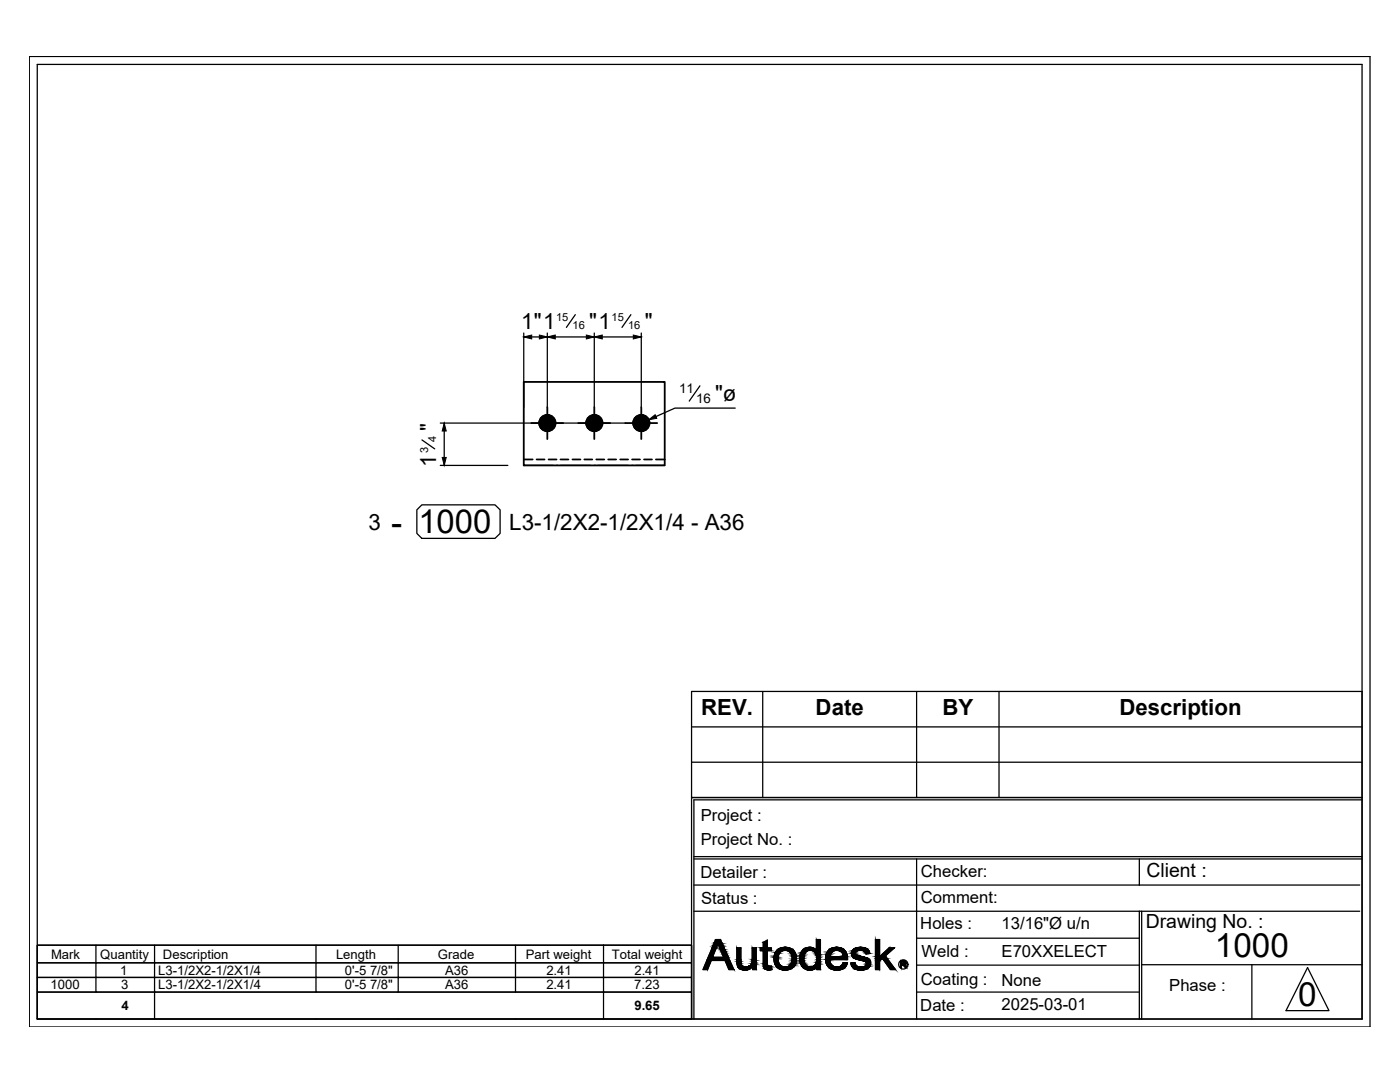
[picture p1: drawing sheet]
<svg xmlns="http://www.w3.org/2000/svg" width="279mm" height="216mm" viewBox="0 0 279 216" stroke-linecap="round" stroke-linejoin="round" font-family="sans-serif">
<g fill="none" stroke="#000" stroke-width=".36">
<path d="M104.5 76.2h28.2v16.7h-28.2zM104.5 91.7h1.8M106 84.4h6.4M107.1 91.7h1.6M109.2 81.2v6.4M109.5 91.7h1.6M111.9 91.7h1.5M114.2 91.7h1.6M115.4 84.4h6.4M116.6 91.7h1.6M118.6 81.2v6.4M119 91.7h1.6"/>
<path d="M121.4 91.7h1.6M123.8 91.7h1.6M124.8 84.4h6.4M126.1 91.7h1.6M128 81.2v6.4M128.5 91.7h1.6M130.9 91.7h1.8"/>
<circle cx="109.2" cy="84.4" r="1.64"/>
<circle cx="118.6" cy="84.4" r="1.64"/>
<circle cx="128" cy="84.4" r="1.64"/>
</g>
<g fill="none" stroke="#000" stroke-width=".25">
<path d="M5.8 11.3h267.6v193.6h-267.6zM7.4 12.9h264.4v190.4h-264.4zM104.5 67.2h23.5M104.5 66.4v14.8M109.2 66.4v14.8M114.8 62.8l-1.8 2.5M118.6 66.4v14.8M125.9 62.8l-1.8 2.5M128 66.4v14.8M139.7 77l-2.2 3M84.2 87.8l2.5 1.8M87.9 92.9h13.5"/>
<path d="M87.9 84.4h36.9M88.7 84.4v8.5M104.5 92.9h5.8M111.1 92.9h.1M111.9 92.9h5.9M118.6 92.9h.1M119.3 92.9h6.1M126.1 92.9h.1M126.9 92.9h5.8M146.7 81.4h-12l-5.2 2.4M83.2 101.7l1-1h14.6l1 1v4.7l-1 1h-14.6l-1-1zM152.2 138v21.1"/>
<path d="M182.9 138v21.1M199.4 138v21.1M271.8 138h-133.8v21.1h133.8h-133.8v44.2M138 145h133.8M138 152.1h133.8M271.8 159.6h-133.3v43.7M138.5 170.9h133.3M138.5 171.4h133.3M138.5 176.6h132.9M182.9 171.4v31.9M227.4 171.4v5.2M7.4 188.6h130.6v14.7h-130.6z"/>
<path d="M19.1 188.6h-11.7v3.5h11.7h-11.7v2.9h11.7h-11.7v3h11.7M19.1 198h-11.7v5.3h11.7M30.8 188.6h-11.7v3.5h11.7h-11.7v2.9h11.7h-11.7v3h11.7h-11.7M63.1 188.6h-32.3v3.5h32.3h-32.3v2.9h32.3h-32.3v3h32.3M63.1 198h-32.3v5.3h32.3M63.1 198h57.3M79.5 188.6h-16.4v3.5h16.4h-16.4v2.9h16.4h-16.4v3h16.4M102.9 188.6h-23.4v3.5h23.4h-23.4v2.9h23.4h-23.4v3h23.4M120.4 188.6h17.6v3.5h-17.6zM120.4 188.6h-17.5v3.5h17.5M120.4 192.1h17.6v2.9h-17.6zM120.4 192.1h-17.5v2.9h17.5"/>
<path d="M120.4 195h17.6v3h-17.6zM120.4 195h-17.5v3h17.5M120.4 198h17.6v5.3h-17.6zM138.5 181.8h132.9M142.8 187.5h1l-.5 .6 1.1 2.9h-2.2l2.5 .7 .8 1.8h1l-2.7-6a1.99 1.99 0 0 0-.8 1.5l-.8 2 2.5 .7h-2.7l-.8 1.8h-.9zM147.1 189.1h.8v3.1a.84 .84 0 0 0 1 .7l-1.6 .1-.2-1.1zM147.3 193l2.9-.2a1.94 1.94 0 0 1-2.9 .2zM150.1 189.1h.8v4.4h-.7v-.7h-.7a1.27 1.27 0 0 0 .6-1.4zM152.3 188.1l.8-.5v1.5h.9v.6h-.9l.1 2.9 .4 .2-1.2 .1-.1-3.2h-.6v-.6h.6zM152.4 192.9l1.6-.1 .1 .7h-1a.68 .68 0 0 1-.7-.6zM155 189.7a2.51 2.51 0 0 1 3.3-.1h-1.6a1.7 1.7 0 0 0-1.1 2.8l.3 .4 .8 .2h-1.6a2.6 2.6 0 0 1-.1-3.3zM156.7 189.6h1.6a2.34 2.34 0 0 1 .1 3.3 2.34 2.34 0 0 1-3.3 .1h1.6a1.74 1.74 0 0 0 1.2-2.6l-.4-.5z"/>
<path d="M160.1 189.6a1.89 1.89 0 0 1 2.8 0 2.17 2.17 0 0 0-2 .4 1.95 1.95 0 0 0 .5 2.9l.3 .1h-1.5a2.64 2.64 0 0 1-.1-3.4zM160.2 193l2.1-.2 .7 .1a1.85 1.85 0 0 1-2.8 .1zM162.9 187.5h.8v6h-.7v-.6l-.7-.1a2.02 2.02 0 0 0-.1-3.1l-.5-.1h1.2zM165.3 189.7a2.41 2.41 0 0 1 3.2-.1 2.98 2.98 0 0 0-2.4 .3l-.3 .3-.2 .7 3.5 .1v.5h-3.5a1.45 1.45 0 0 0 1.4 1.5h-1.6a2.57 2.57 0 0 1-.1-3.3zM165.4 193l2-.1 .6-.3 .3-.5 .8 .1a2.34 2.34 0 0 1-3.7 .8zM165.6 190.9h2.7l-.3-.9-.4-.2-.6-.2h1.5l.4 .5 .2 .9zM169.8 192.2l.8-.1 .1 .3a1.05 1.05 0 0 0 1.1 .6h1.6a2.37 2.37 0 0 1-3.5-.5zM170.3 189.5a2.54 2.54 0 0 1 2.9 0l-1.8 .2a.58 .58 0 0 0-.6 .8l.7 .2a3.1 3.1 0 0 1 2.2 1.1v.7l-.3 .5h-1.6a.78 .78 0 0 0 .8-.2 .78 .78 0 0 0 .2-.9l-.5-.2a3.3 3.3 0 0 1-2.2-.9l-.1-.3a1.02 1.02 0 0 1 .3-1zM171.8 189.6l1.4-.1 .4 .8h-.8l-.3-.5zM174.7 187.5h.8v3.4l.6 .3-.6 .5v1.8h-.8zM175.5 190.9l1.9-1.8h1.1l-1.8 1.6 2 2.8h-1l-1.6-2.3zM179.7 191.8l1 .1h-.8v.4h.8l-.8 .2v.6h-.2z"/>
<path d="M180.1 192.5h.3l.5 .6h-.2l-.4-.6zM180.3 191.9h.4l.1 .2-.1 .2h-.8h.4a.23 .23 0 0 0 .3-.1 .23 .23 0 0 0-.3-.3zM182.9 198h44.5M182.9 187.2h44.5M182.9 192.6h44.5M227.4 181.8v21.5M227.8 181.8v21.5M227.8 192.5h44M249.8 192.5v10.8M260.9 193.1l4.3 8.6h-8.5z"/>
<circle cx="180.3" cy="192.4" r=".92"/>
</g>
<g fill="#000" stroke="#000" stroke-width=".2">
<path d="M104.5 67.2l1.6-.3v.7zM109.2 67.2l1.6-.3v.7zM107.6 66.9l1.6 .3-1.6 .4zM118.6 67.2l1.6-.3v.7zM117 66.9l1.6 .3-1.6 .4zM126.4 66.9l1.6 .3-1.6 .4zM88.3 91.3h.8l-.4 1.6zM88.7 84.4l.4 1.6h-.8zM109.2 84.4h1.7l-.1 .4zM118.6 84.4h1.6v.4zM129.5 83.8l1.3-1.1 .3 .8zM128 84.4h1.6v.4z"/>
<path d="M143.8 187.5v.1h-.1zM147.3 193h.2zM148.6 193.6h.2zM152.4 192.9h.1zM152.3 188.1l.8-.5v.5zM153.4 193.5h.2zM153.7 192.8h.3zM155.1 193h.8zM156.5 189h.3zM157.1 189.6h1.2zM160.2 193h.7zM162.3 192.8h.1z"/>
<path d="M165.4 193h1.6zM165.6 190.9l3.5 .1zM167 193.6h.2zM166.9 189h.2zM168.3 192.1h.3zM168 189.6h.5zM171.2 191.5h2.3zM171.7 193.6h.4zM171.8 193h1.7zM172.8 190.3h.8zM172.6 189.6h.7zM179.9 192.3h.8z"/>
<path d="M180.4 192.3h.3zM180.1 192.5h.3zM180.3 191.9h.4z"/>
<path d="M107.6 84.8l.1 .3 1.5-.7zM107.7 85.1l1.5-.7-1.3 1.1zM107.9 85.5l.3 .2 1-1.3z"/>
<path d="M107.7 83.7l-.1 .4 1.6 .3zM107.6 84.1l1.6 .3h-1.6zM107.6 84.4v.4l1.6-.4z"/>
<path d="M109.2 84.4l-1 1.3 .3 .2zM109.2 84.4l-.3 1.6-.4-.1zM109.2 84.4l-.3 1.6 .3 .1z"/>
<path d="M108.2 83.1l1 1.3-.7-1.4zM107.9 83.4l.3-.3 1 1.3zM107.9 83.4l-.2 .3 1.5 .7z"/>
<path d="M109.2 84.4v1.7l.4-.1zM109.2 84.4l.7 1.5-.3 .1zM109.2 84.4l.7 1.5 .3-.2z"/>
<path d="M109.2 82.8v1.6l.4-1.6zM108.9 82.8h.3v1.6zM108.5 83l.7 1.4-.3-1.6z"/>
<path d="M109.2 84.4l1 1.3 .3-.2zM109.2 84.4l1.5 .7-.2 .4zM109.2 84.4l1.5 .7 .1-.3z"/>
<path d="M110.2 83.1l-1 1.3 1.3-1zM109.9 83l.3 .1-1 1.3zM109.6 82.8l-.4 1.6 .7-1.4z"/>
<path d="M109.2 84.4h1.7l-.1-.3zM109.2 84.4l1.5-.7 .1 .4zM109.2 84.4l1.5-.7-.2-.3z"/>
<path d="M117 84.8l.1 .3 1.5-.7zM117.1 85.1l1.5-.7-1.3 1.1zM117.3 85.5l.3 .2 1-1.3z"/>
<path d="M117.1 83.7l-.1 .4 1.6 .3zM117 84.1l1.6 .3h-1.6zM117 84.4v.4l1.6-.4z"/>
<path d="M118.6 84.4l-1 1.3 .3 .2zM118.6 84.4l-.4 1.6-.3-.1zM118.6 84.4l-.4 1.6 .4 .1z"/>
<path d="M117.6 83.1l1 1.3-.7-1.4zM117.3 83.4l.3-.3 1 1.3zM117.3 83.4l-.2 .3 1.5 .7z"/>
<path d="M118.6 84.4v1.7l.4-.1zM118.6 84.4l.7 1.5-.3 .1zM118.6 84.4l.7 1.5 .3-.2z"/>
<path d="M118.6 82.8v1.6l.4-1.6zM118.2 82.8h.4v1.6zM117.9 83l.7 1.4-.4-1.6z"/>
<path d="M118.6 84.4l1 1.3 .3-.2zM118.6 84.4l1.5 .7-.2 .4zM118.6 84.4l1.5 .7 .1-.3z"/>
<path d="M119.6 83.1l-1 1.3 1.3-1zM119.3 83l.3 .1-1 1.3zM119 82.8l-.4 1.6 .7-1.4z"/>
<path d="M118.6 84.4h1.6v-.3zM118.6 84.4l1.5-.7 .1 .4zM118.6 84.4l1.5-.7-.2-.3z"/>
<path d="M126.4 84.8l.1 .3 1.5-.7zM126.5 85.1l1.5-.7-1.3 1.1zM126.7 85.5l.2 .2 1.1-1.3z"/>
<path d="M126.5 83.7l-.1 .4 1.6 .3zM126.4 84.1l1.6 .3h-1.7zM126.3 84.4l.1 .4 1.6-.4z"/>
<path d="M128 84.4l-1.1 1.3 .4 .2zM128 84.4l-.4 1.6-.3-.1zM128 84.4l-.4 1.6 .4 .1z"/>
<path d="M126.9 83.1l1.1 1.3-.7-1.4zM126.9 83.1l1.1 1.3-1.3-1zM126.7 83.4l-.2 .3 1.5 .7z"/>
<path d="M128 84.4v1.7l.3-.1zM128 84.4l.7 1.5-.4 .1zM128 84.4l.7 1.5 .3-.2z"/>
<path d="M128 82.8v1.6l.3-1.6zM127.6 82.8h.4v1.6zM127.3 83l.7 1.4-.4-1.6z"/>
<path d="M128 84.4l1 1.3 .3-.2zM128 84.4l1.4 .7-.1 .4zM128 84.4l1.4 .7 .2-.3z"/>
<path d="M129 83.1l-1 1.3 1.3-1zM128.7 83l.3 .1-1 1.3zM128.3 82.8l-.3 1.6 .7-1.4z"/>
<path d="M128 84.4h1.6v-.3zM128 84.4l1.4-.7 .2 .4zM128 84.4l1.4-.7-.1-.3z"/>
<path d="M141.1 191.7l.1 1.8 .8-1.8zM141.1 191.7l.1 1.8h-.9z"/>
<path d="M141.3 191l3.4 .7-2.5-.7zM141.3 191l3.4 .7h-3.6z"/>
<path d="M142.1 189.2l.1 1.8 .7-1.8zM142.1 189.2l.1 1.8h-.9z"/>
<path d="M142.2 189l.7 .2 .1-.2zM142.2 189l.7 .2h-.8z"/>
<path d="M142.3 188.7l.7 .3 .1-.3zM142.3 188.7l.7 .3h-.8z"/>
<path d="M142.4 188.4l.7 .3 .1-.3zM142.4 188.4l.7 .3h-.8z"/>
<path d="M142.6 188.1l.6 .3 .1-.3zM142.6 188.1l.6 .3h-.8z"/>
<path d="M142.8 187.6l.5 .5 .4-.5zM142.8 187.6l.5 .5h-.7z"/>
<path d="M142.8 187.5l.9 .1 .1-.1zM142.8 187.5l.9 .1h-.9z"/>
<path d="M143.7 187.6l.3 .5-.2-.5zM143.7 187.6l.3 .5h-.7z"/>
<path d="M143.3 188.1l.8 .2-.1-.2zM143.3 188.1l.8 .2h-.8z"/>
<path d="M143.3 188.3l1 .3-.2-.3zM143.3 188.3l1 .3h-.9z"/>
<path d="M143.4 188.6l1 .2-.1-.2zM143.4 188.6l1 .2h-.9z"/>
<path d="M143.5 188.8l.9 .1zM143.5 188.8l.9 .1z"/>
<path d="M143.6 188.9l.9 .1-.1-.1zM143.6 188.9l.9 .1h-.9z"/>
<path d="M143.6 189l1 .2-.1-.2zM143.6 189l1 .2h-.9z"/>
<path d="M143.7 189.2l1 .3-.1-.3zM143.7 189.2l1 .3h-.9z"/>
<path d="M143.8 189.5l1 .3-.1-.3zM143.8 189.5l1 .3h-.9z"/>
<path d="M143.9 189.8l1.1 .3-.2-.3zM143.9 189.8l1.1 .3h-.9z"/>
<path d="M144.1 190.1l1 .4-.1-.4zM144.1 190.1l1 .4h-.9z"/>
<path d="M144.2 190.5l1.2 .5-.3-.5zM144.2 190.5l1.2 .5h-1z"/>
<path d="M142.2 191l3.4 .7-.2-.7zM142.2 191l3.4 .7h-.9z"/>
<path d="M144.7 191.7l1.8 1.8-.9-1.8zM144.7 191.7l1.8 1.8h-1z"/>
<path d="M147.1 191.9h.8zM147.1 191.9h.8z"/>
<path d="M147.1 189.1l.8 2.4v-2.4zM147.1 189.1l.8 2.4h-.8z"/>
<path d="M147.1 191.5l.8 .3v-.3zM147.1 191.5l.8 .3h-.8z"/>
<path d="M147.1 191.8l.8 .1zM147.1 191.8l.8 .1z"/>
<path d="M147.1 191.9l.8 .3v-.3zM147.1 191.9l.8 .3h-.8z"/>
<path d="M147.1 192.2h.8zM147.1 192.2h.8z"/>
<path d="M147.1 192.2l.8 .2v-.2zM147.1 192.2l.8 .2h-.8z"/>
<path d="M147.1 192.4l.9 .1-.1-.1zM147.1 192.4l.9 .1h-.9z"/>
<path d="M147.1 192.5l1 .1zM147.1 192.5l1 .1z"/>
<path d="M147.2 192.6l1 .2-.1-.2zM147.2 192.6l1 .2h-1z"/>
<path d="M147.2 192.8h1.1zM147.2 192.8h1.1z"/>
<path d="M147.2 192.8l1.3 .1-.2-.1zM147.2 192.8l1.3 .1h-1.2z"/>
<path d="M147.3 192.9h1.5zM147.3 192.9h1.5z"/>
<path d="M147.3 192.9h1.6zM147.3 192.9h1.6z"/>
<path d="M147.3 192.9h1.6zM147.3 192.9l.2 .1z"/>
<path d="M148.6 193.6h.3zM148.6 193.6h.2z"/>
<path d="M148.4 193.6h.6zM148.4 193.6h.5z"/>
<path d="M148.2 193.5h1zM148.2 193.5l.8 .1z"/>
<path d="M148 193.5h1.3zM148 193.5h1.2z"/>
<path d="M149.5 192.8h.3zM149.4 192.8h.4z"/>
<path d="M147.9 193.4h1.6zM147.9 193.4l1.4 .1z"/>
<path d="M147.8 193.4h1.8zM147.8 193.4h1.7z"/>
<path d="M147.6 193.3l2 .1 .1-.1zM147.6 193.3l2 .1z"/>
<path d="M149.4 192.8h.4zM149.4 192.8h.4z"/>
<path d="M149.4 192.8h.7zM149.4 192.8h.7z"/>
<path d="M147.5 193.2h2.3zM147.5 193.2l2.2 .1z"/>
<path d="M147.4 193.1l2.4 .1 .2-.1zM147.4 193.1l2.4 .1h-2.3z"/>
<path d="M147.5 193h2.6zM147.3 193h2.8z"/>
<path d="M147.3 193l2.7 .1 .1-.1zM147.3 193l2.7 .1h-2.6z"/>
<path d="M148.9 192.9h1.2zM148.9 192.9h1.2z"/>
<path d="M148.9 192.9h1.2zM147.5 193h2.6z"/>
<path d="M149.2 192.9h.9zM148.9 192.9h1.2z"/>
<path d="M149.4 192.8h.8zM149.2 192.9h.9z"/>
<path d="M149.4 192.8h.8zM149.4 192.8h.8z"/>
<path d="M150.1 189.1l.8 2.3v-2.3zM150.1 189.1l.8 2.3h-.8z"/>
<path d="M150.1 191.4l.8 .2v-.2zM150.1 191.4l.8 .2h-.8z"/>
<path d="M150.1 191.6l.8 .4v-.4zM150.1 191.6l.8 .4h-.8z"/>
<path d="M150.1 192l.8 .3v-.3zM150.1 192l.8 .3h-.9z"/>
<path d="M150 192.3l.9 .2v-.2zM150 192.3l.9 .2h-1z"/>
<path d="M149.9 192.5l1 .1v-.1zM149.9 192.5l1 .1h-1.2z"/>
<path d="M149.7 192.6l1.2 .2v-.2zM149.5 192.8l.2-.2 1.2 .2z"/>
<path d="M149.5 192.8h1.4zM149.5 192.8h1.4z"/>
<path d="M149.8 192.8h1.1zM149.8 192.8h1.1z"/>
<path d="M149.8 192.8h1.1zM149.8 192.8h1.1z"/>
<path d="M150.1 192.8h.8zM150.1 192.8h.8z"/>
<path d="M150.2 192.8l.7 .7v-.7zM150.2 192.8l.7 .7h-.7z"/>
<path d="M152.3 188.1l.8 1v-1zM152.3 188.1l.8 1h-.8z"/>
<path d="M152.3 189.7l.8 2.5v-2.5zM152.3 189.7l.8 2.5h-.8z"/>
<path d="M152.3 192.2h.8zM152.3 192.2h.8z"/>
<path d="M152.3 192.2l.8 .1v-.1zM152.3 192.2l.8 .1h-.8z"/>
<path d="M152.3 192.3l.9 .3-.1-.3zM152.3 192.3l.9 .3h-.9z"/>
<path d="M152.3 192.6l.9 .1zM152.3 192.6l.9 .1z"/>
<path d="M152.3 192.7h.9zM152.3 192.7h.9z"/>
<path d="M152.3 192.7l1.1 .1zM152.3 192.7l1.1 .1h-1z"/>
<path d="M152.4 192.8h1.1zM152.4 192.8h1.1z"/>
<path d="M152.4 192.8h1.2zM152.4 192.8h1.2z"/>
<path d="M152.4 192.8h1.2zM152.4 192.8l.1 .1z"/>
<path d="M153.3 193.5h.4zM153.3 193.5h.3z"/>
<path d="M153.1 193.5h.7zM153.1 193.5h.6z"/>
<path d="M151.7 189.1l2.3 .6v-.6zM151.7 189.1l2.3 .6h-2.3z"/>
<path d="M153.7 192.8h.3zM153.6 192.8h.4z"/>
<path d="M153.6 192.8l.4 .1zM152.5 192.9h1.5z"/>
<path d="M152.5 192.9h1.5zM152.4 192.9h1.6z"/>
<path d="M152.4 192.9l1.6 .2v-.2zM152.4 192.9l1.6 .2h-1.6z"/>
<path d="M152.4 193.1l1.6 .3v-.3zM152.4 193.1l1.6 .3h-1.3z"/>
<path d="M152.7 193.4h1.3zM152.7 193.4h1.3z"/>
<path d="M152.8 193.4l1.3 .1zM152.8 193.4l1.3 .1z"/>
<path d="M152.9 193.5h1.2zM152.9 193.5h.9z"/>
<path d="M154.5 191.1l.8 .2v-.2zM154.5 191.1l.8 .2h-.8z"/>
<path d="M154.5 191.3l.8 .2v-.2zM154.5 191.3l.8 .2h-.8z"/>
<path d="M154.5 191l.8 .1v-.1zM154.5 191l.8 .1h-.8z"/>
<path d="M154.5 191.5l.8 .2v-.2zM154.5 191.5l.8 .2h-.8z"/>
<path d="M154.5 191.7l.8 .1v-.1zM154.5 191.7l.8 .1h-.8z"/>
<path d="M154.5 190.8l.8 .2v-.2zM154.5 190.8l.8 .2h-.8z"/>
<path d="M154.5 191.8l.9 .1-.1-.1zM154.5 191.8l.9 .1h-.9z"/>
<path d="M154.5 190.6l.8 .2 .1-.2zM154.5 190.6l.8 .2h-.8z"/>
<path d="M154.5 191.9l.9 .2v-.2zM154.5 191.9l.9 .2h-.8z"/>
<path d="M154.6 190.5l.8 .1v-.1zM154.6 190.5l.8 .1h-.9z"/>
<path d="M154.6 192.1l.9 .1-.1-.1zM154.6 192.1l.9 .1h-.9z"/>
<path d="M154.6 192.2l1 .2-.1-.2zM154.6 192.2l1 .2h-.9z"/>
<path d="M154.6 190.4l.8 .1 .1-.1zM154.6 190.4l.8 .1h-.8z"/>
<path d="M154.7 190.3l.8 .1v-.1zM154.7 190.3l.8 .1h-.9z"/>
<path d="M154.7 192.4h.9zM154.7 192.4h.9z"/>
<path d="M154.7 192.4l1 .1zM154.7 192.4l1 .1z"/>
<path d="M154.7 190.1l.8 .2 .1-.2zM154.7 190.1l.8 .2h-.8z"/>
<path d="M154.7 190h1zM154.7 190l.9 .1z"/>
<path d="M154.7 192.5l1.1 .1zM154.7 192.5l1.1 .1z"/>
<path d="M154.8 192.6l1.1 .2-.1-.2zM154.8 192.6l1.1 .2h-1z"/>
<path d="M154.8 189.9l.9 .1 .1-.1zM154.8 189.9l.9 .1h-1z"/>
<path d="M154.9 189.9h1zM154.9 189.9h.9z"/>
<path d="M154.9 192.8h1.2zM154.9 192.8h1.2z"/>
<path d="M154.9 189.8l1 .1 .2-.1zM154.9 189.8l1 .1h-1z"/>
<path d="M154.9 192.8l1.3 .1zM154.9 192.8l1.3 .1z"/>
<path d="M155 192.9l1.5 .1zM155 192.9l1.5 .1z"/>
<path d="M155 189.7h1.4zM155 189.7h1.4z"/>
<path d="M155 189.7l1.1 .1 .3-.1zM155 189.7l1.1 .1h-1.2z"/>
<path d="M155.1 193h1.5zM155.1 193h.8z"/>
<path d="M155.1 193h1.5zM155.1 193h1.5z"/>
<path d="M155.1 189.6h1.6zM155.1 189.6h1.6z"/>
<path d="M155.1 189.6h1.6zM155.1 189.6l1.3 .1z"/>
<path d="M155.1 193h1.6zM155.1 193h1.6z"/>
<path d="M155.1 193h1.6zM155.1 193h1.5z"/>
<path d="M156.5 189h.5zM156.4 189h.6z"/>
<path d="M156.4 193.6h.6zM156.4 193.6h.4z"/>
<path d="M156.4 189l.8 .1zM156.2 189.1h1z"/>
<path d="M155.1 189.6h2zM155.1 189.6h1.6z"/>
<path d="M156.3 193.5h.8zM156.3 193.5l.7 .1z"/>
<path d="M156.2 189.1h1.2zM156.1 189.1h1.3z"/>
<path d="M156 193.5h1.3zM156 193.5h1.1z"/>
<path d="M156.1 189.1l1.4 .1zM155.9 189.2h1.6z"/>
<path d="M156 193.5h1.4zM156 193.5h1.3z"/>
<path d="M155.9 189.2h1.8zM155.8 189.2h1.9z"/>
<path d="M155.8 193.4h1.8zM155.8 193.4l1.6 .1z"/>
<path d="M155.8 189.2l2 .1zM155.6 189.3h2.2z"/>
<path d="M157.7 190h1zM157.7 190h1z"/>
<path d="M155.7 193.4h2zM155.7 193.4h1.9z"/>
<path d="M155.6 189.3h2.3zM155.5 189.3h2.4z"/>
<path d="M155.5 193.3l2.2 .1 .2-.1zM155.5 193.3l2.2 .1z"/>
<path d="M155.5 189.3l2.5 .1zM155.3 189.4h2.7z"/>
<path d="M155.4 193.2h2.6zM155.4 193.2l2.5 .1z"/>
<path d="M155.3 189.4l2.9 .1zM155.2 189.5h3z"/>
<path d="M155.2 193.1l2.8 .1 .2-.1zM155.2 193.1l2.8 .1h-2.6z"/>
<path d="M155.2 189.5l3.1 .1-.1-.1zM155.1 189.6l.1-.1 3.1 .1z"/>
<path d="M155.1 193h3.1zM155.1 193l3.1 .1z"/>
<path d="M155.1 193h3.2zM155.1 193h3.1z"/>
<path d="M155.9 193h2.4zM155.1 193h3.2z"/>
<path d="M155.1 189.6h3.2zM155.1 189.6h3.2z"/>
<path d="M155.1 189.6h3.2zM155.1 189.6h2z"/>
<path d="M157.1 189.6h1.2zM156.7 189.6h1.6z"/>
<path d="M156.7 189.6h1.6zM156.7 189.6h1.6z"/>
<path d="M156.8 189.6h1.5zM156.8 189.6h1.5z"/>
<path d="M156.9 189.6l1.5 .1zM156.9 189.6l1.5 .1z"/>
<path d="M156.7 193h1.6zM156.7 193h1.6z"/>
<path d="M156.7 193h1.6zM156.6 193h1.7z"/>
<path d="M156.6 193h1.7zM155.9 193h2.4z"/>
<path d="M157 192.9h1.4zM156.7 193h1.6z"/>
<path d="M157.2 189.7l1.3 .1zM157.2 189.7l1.3 .1z"/>
<path d="M157.1 192.9h1.3zM157 192.9h1.4z"/>
<path d="M157.3 192.8h1.2zM157.1 192.9h1.3z"/>
<path d="M157.4 189.8l1.1 .1zM157.4 189.8l1.1 .1z"/>
<path d="M157.5 189.9l1.2 .1-.2-.1zM157.5 189.9l1.2 .1h-1z"/>
<path d="M157.5 192.7l1 .1 .1-.1zM157.3 192.8l.2-.1 1 .1z"/>
<path d="M157.6 192.7h1zM157.5 192.7h1.1z"/>
<path d="M157.7 190l1 .1zM157.7 190l1 .1z"/>
<path d="M157.8 190.1l1 .2-.1-.2zM157.8 190.1l1 .2h-.9z"/>
<path d="M157.8 192.5h.9zM157.8 192.5h.9z"/>
<path d="M157.7 192.5l.9 .2 .1-.2zM157.7 192.5l.9 .2h-1z"/>
<path d="M157.9 190.3l.9 .1zM157.9 190.3l.9 .1z"/>
<path d="M157.9 192.3l.8 .2 .1-.2zM157.9 192.3l.8 .2h-.9z"/>
<path d="M157.9 190.4l1 .2-.1-.2zM157.9 190.4l1 .2h-.9z"/>
<path d="M157.9 192.2h.9zM157.9 192.2l.9 .1z"/>
<path d="M158 190.6h.9zM158 190.6h.9z"/>
<path d="M158 190.6l.9 .3v-.3zM158 190.6l.9 .3h-.8z"/>
<path d="M158 192l.8 .2 .1-.2zM158 192l.8 .2h-.9z"/>
<path d="M158 191.9h.9zM158 191.9l.9 .1z"/>
<path d="M158.1 190.9h.8zM158.1 190.9h.8z"/>
<path d="M158.1 191.7l.8 .2v-.2zM158.1 191.7l.8 .2h-.9z"/>
<path d="M158.1 190.9l.8 .3v-.3zM158.1 190.9l.8 .3h-.8z"/>
<path d="M158.1 191.3l.8 .1v-.1zM158.1 191.3l.8 .1h-.8z"/>
<path d="M158.1 191.4l.8 .2v-.2zM158.1 191.4l.8 .2h-.8z"/>
<path d="M158.1 191.6l.8 .1v-.1zM158.1 191.6l.8 .1h-.8z"/>
<path d="M158.1 191.2h.8zM158.1 191.2h.8z"/>
<path d="M158.1 191.2h.8zM158.1 191.2l.8 .1z"/>
<path d="M159.6 191.6h.8zM159.6 191.6h.8z"/>
<path d="M159.7 191.9h.8zM159.7 191.9h.8z"/>
<path d="M159.6 191.2l.8 .1v-.1zM159.6 191.2l.8 .1h-.8z"/>
<path d="M159.6 191.3l.8 .3v-.3zM159.6 191.3l.8 .3h-.8z"/>
<path d="M159.6 191.6l.9 .3-.1-.3zM159.6 191.6l.9 .3h-.8z"/>
<path d="M159.6 190.9l.9 .1zM159.6 190.9l.9 .1z"/>
<path d="M159.6 191l.8 .2 .1-.2zM159.6 191l.8 .2h-.8z"/>
<path d="M159.6 190.7l.9 .2v-.2zM159.6 190.7l.9 .2h-.9z"/>
<path d="M159.7 191.9l.9 .3-.1-.3zM159.7 191.9l.9 .3h-.9z"/>
<path d="M159.7 190.6h.8zM159.7 190.6l.8 .1z"/>
<path d="M159.7 192.2h.9zM159.7 192.2h.9z"/>
<path d="M159.7 190.4l.8 .2 .1-.2zM159.7 190.4l.8 .2h-.8z"/>
<path d="M159.7 192.2l1 .3-.1-.3zM159.7 192.2l1 .3h-.8z"/>
<path d="M159.8 190.3h.8zM159.8 190.3l.8 .1z"/>
<path d="M159.8 190.1h.9zM159.8 190.1h.9z"/>
<path d="M159.8 190.1l.8 .2 .1-.2zM159.8 190.1l.8 .2h-.8z"/>
<path d="M159.9 192.5h.9zM159.9 192.5h.9z"/>
<path d="M159.9 192.5l1.1 .2-.2-.2zM159.9 192.5l1.1 .2h-1z"/>
<path d="M159.9 190l.8 .1 .2-.1zM159.9 190l.8 .1h-.9z"/>
<path d="M160 192.7h1zM160 192.7h1z"/>
<path d="M160 189.9h1zM160 189.9l.9 .1z"/>
<path d="M160 192.7l1.1 .1zM160 192.7l1.1 .1z"/>
<path d="M160 189.8l1 .1 .1-.1zM160 189.8l1 .1h-1z"/>
<path d="M160 192.8l1.4 .1-.3-.1zM160 192.8l1.4 .1h-1.2z"/>
<path d="M160.1 189.7l1 .1 .3-.1zM160.1 189.7l1 .1h-1.1z"/>
<path d="M160.2 192.9h1.3zM160.2 192.9h1.3z"/>
<path d="M160.2 192.9l1.5 .1zM160.2 192.9l1.5 .1z"/>
<path d="M160.1 189.6h1.5zM160.1 189.6l1.3 .1z"/>
<path d="M161.5 189h.5zM161.3 189h.7z"/>
<path d="M160.2 189.6h1.4zM160.2 189.6h1.5z"/>
<path d="M160.2 189.6h1.4zM160.1 189.6h1.5z"/>
<path d="M160.2 193h1.5zM160.2 193h.7z"/>
<path d="M161.3 193.6h.6zM161.3 193.6h.4z"/>
<path d="M161.3 189l.7 .1zM161.2 189.1h.8z"/>
<path d="M161.2 189.1h1zM160.9 189.1h1.3z"/>
<path d="M161.3 193.6h.7zM161.3 193.6h.6z"/>
<path d="M161 193.5h1.2zM161 193.5l1 .1z"/>
<path d="M160.9 189.1h1.4zM160.9 189.1h1.4z"/>
<path d="M160.9 189.1l1.6 .2-.2-.2zM160.6 189.3l.3-.2 1.6 .2zM160.6 189.3h1.9zM160.6 189.3h1.9z"/>
<path d="M161 193.5h1.3zM161 193.5h1.2z"/>
<path d="M162.3 192.8h.1zM162.3 192.8h.1z"/>
<path d="M162.3 192.8h.2zM162.3 192.8h.2z"/>
<path d="M162.3 192.8h.2zM162.2 192.8h.3z"/>
<path d="M160.7 193.4l1.6 .1 .2-.1zM160.7 193.4l1.6 .1z"/>
<path d="M162.2 192.8l.4 .1zM162.2 192.8l.4 .1z"/>
<path d="M160.6 189.3l2.1 .1-.2-.1zM160.4 189.4l.2-.1 2.1 .1z"/>
<path d="M160.7 193.3h1.8zM160.7 193.3l1.8 .1z"/>
<path d="M162.2 192.9h.5zM162.2 192.9h.5z"/>
<path d="M162.2 192.9h.6zM162.1 192.9h.7z"/>
<path d="M160.5 193.2l2 .1 .2-.1zM160.5 193.2l2 .1h-1.8z"/>
<path d="M160.4 189.4h2.4zM160.4 189.4h2.4z"/>
<path d="M160.3 189.4l2.6 .2-.1-.2zM160.2 189.6l.1-.2 2.6 .2z"/>
<path d="M162.1 192.9h.7zM162.1 192.9h.7z"/>
<path d="M160.4 193.2h2.4zM160.4 193.2h2.3z"/>
<path d="M162.1 192.9h.8zM162.1 192.9h.8z"/>
<path d="M162.1 192.9h.8zM162.1 192.9h.8z"/>
<path d="M160.2 189.6h2.7zM160.2 189.6h1.5z"/>
<path d="M162.1 192.9h.9zM162.1 192.9h.9z"/>
<path d="M160.9 193h2zM160.2 193h2.7z"/>
<path d="M160.2 193l2.6 .2 .1-.2zM160.2 193l2.6 .2h-2.4z"/>
<path d="M161.7 193h1.2zM160.9 193h2z"/>
<path d="M162 192.9h.9zM161.7 193h1.2z"/>
<path d="M162.1 192.9h.9zM162 192.9h.9z"/>
<path d="M162.9 187.5l.8 2.1v-2.1zM162.9 187.5l.8 2.1h-.8z"/>
<path d="M162.9 189.6h.8zM161.7 189.6h2z"/>
<path d="M161.7 189.6h2zM161.7 189.6h2z"/>
<path d="M161.9 189.6l1.8 .1zM161.9 189.6l1.8 .1z"/>
<path d="M162.2 189.7l1.5 .2v-.2zM162.2 189.7l1.5 .2h-1.2z"/>
<path d="M162.5 189.9l1.2 .2v-.2zM162.5 189.9l1.2 .2h-1z"/>
<path d="M162.7 190.1l1 .1v-.1zM162.7 190.1l1 .1z"/>
<path d="M162.7 190.2l1 .2v-.2zM162.7 190.2l1 .2h-.9z"/>
<path d="M162.8 190.4l.9 .3v-.3zM162.8 190.4l.9 .3h-.8z"/>
<path d="M162.9 190.7l.8 .3v-.3zM162.9 190.7l.8 .3h-.7z"/>
<path d="M163 191l.7 .4v-.4zM163 191l.7 .4h-.7z"/>
<path d="M163 191.4l.7 .1v-.1zM163 191.4l.7 .1h-.7z"/>
<path d="M163 191.5l.7 .3v-.3zM163 191.5l.7 .3h-.7z"/>
<path d="M163 191.8l.7 .3v-.3zM163 191.8l.7 .3h-.8z"/>
<path d="M162.9 192.1l.8 .3v-.3zM162.9 192.1l.8 .3h-.9z"/>
<path d="M162.8 192.4l.9 .2v-.2zM162.8 192.4l.9 .2h-1.1z"/>
<path d="M162.6 192.6h1.1zM162.6 192.6h1.1z"/>
<path d="M162.6 192.6l1.1 .2v-.2zM162.3 192.8l.3-.2 1.1 .2z"/>
<path d="M162.3 192.8h1.4zM162.3 192.8h1.4z"/>
<path d="M162.4 192.8h1.3zM162.4 192.8h1.3z"/>
<path d="M162.4 192.8h1.3zM162.4 192.8h1.3z"/>
<path d="M162.5 192.8h1.2zM162.5 192.8h1.2z"/>
<path d="M162.5 192.8l1.2 .1zM162.5 192.8l1.2 .1z"/>
<path d="M162.6 192.9h1.1zM162.6 192.9h1.1z"/>
<path d="M162.7 192.9h1zM162.7 192.9h1z"/>
<path d="M162.8 192.9h.9zM162.8 192.9h.9z"/>
<path d="M162.8 192.9h.9zM162.8 192.9h.9z"/>
<path d="M162.9 192.9h.8zM162.9 192.9h.8z"/>
<path d="M162.9 192.9h.8zM162.9 192.9h.8z"/>
<path d="M163 192.9l.7 .6v-.6zM163 192.9l.7 .6h-.7z"/>
<path d="M165.3 189.7h1.4zM165.3 189.7h1.4z"/>
<path d="M164.7 191.5l.9 .2v-.2zM164.7 191.5l.9 .2h-.8z"/>
<path d="M164.8 191.7l.8 .1v-.1zM164.8 191.7l.8 .1h-.8z"/>
<path d="M165.6 190.9l3.5 .1zM168.3 191h.8z"/>
<path d="M164.8 190.9l3.5 .1zM164.8 190.9l3.5 .1z"/>
<path d="M164.8 191.8l.9 .2-.1-.2zM164.8 191.8l.9 .2h-.9z"/>
<path d="M164.8 190.8l.8 .1v-.1zM164.8 190.8l.8 .1h-.8z"/>
<path d="M164.8 190.7h.9zM164.8 190.7l.8 .1z"/>
<path d="M164.8 192l.9 .1v-.1zM164.8 192l.9 .1h-.8z"/>
<path d="M164.9 192.1l.9 .2-.1-.2zM164.9 192.1l.9 .2h-.9z"/>
<path d="M164.9 190.5l.8 .2v-.2zM164.9 190.5l.8 .2h-.9z"/>
<path d="M164.9 190.4h.8zM164.9 190.4l.8 .1z"/>
<path d="M164.9 192.3h.9zM164.9 192.3h.9z"/>
<path d="M165 190.2l.7 .2 .1-.2zM165 190.2l.7 .2h-.8z"/>
<path d="M164.9 192.3l1.1 .2-.2-.2zM164.9 192.3l1.1 .2h-1z"/>
<path d="M165 190.1h.9zM165 190.1l.8 .1z"/>
<path d="M165 192.5l1 .1zM165 192.5l1 .1z"/>
<path d="M165 192.6h1zM165 192.6h1z"/>
<path d="M165.1 190l.8 .1 .1-.1zM165.1 190l.8 .1h-.9z"/>
<path d="M165.1 192.6l1.2 .2-.3-.2zM165.1 192.6l1.2 .2h-1.1z"/>
<path d="M165.1 189.9h1zM165.1 189.9l.9 .1z"/>
<path d="M165.1 189.9h1zM165.1 189.9h1z"/>
<path d="M165.2 192.8h1.1zM165.2 192.8h1.1z"/>
<path d="M165.2 192.8l1.3 .1-.2-.1zM165.2 192.8l1.3 .1h-1.2z"/>
<path d="M165.3 189.8l.8 .1 .3-.1zM165.3 189.8l.8 .1h-1z"/>
<path d="M165.3 192.9l1.6 .1zM165.3 192.9l1.6 .1z"/>
<path d="M165.3 189.7h1.3zM165.3 189.7l1.1 .1h-1.1z"/>
<path d="M165.3 189.7h1.4zM165.3 189.7h1.3z"/>
<path d="M165.4 189.6h1.5zM165.4 189.6l1.3 .1z"/>
<path d="M165.3 193h1.6zM165.3 193h1.6z"/>
<path d="M165.3 193h1.7zM165.3 193h1.7z"/>
<path d="M165.4 189.6h1.6zM165.4 189.6h1.5z"/>
<path d="M166.9 189h.3zM166.7 189h.5z"/>
<path d="M165.4 189.6h1.8zM165.4 189.6h1.6z"/>
<path d="M166.7 189h.6zM166.7 189h.6z"/>
<path d="M166.7 189l.8 .1zM166.4 189.1h1.1z"/>
<path d="M166.7 193.6h.6zM166.7 193.6h.5z"/>
<path d="M166.6 193.5h.9zM166.6 193.5l.7 .1z"/>
<path d="M166.4 189.1h1.2zM166.3 189.1h1.3z"/>
<path d="M166.3 189.1l1.5 .1zM166.1 189.2h1.7z"/>
<path d="M165.4 189.6h2.3zM165.4 189.6h1.8z"/>
<path d="M166.4 193.5h1.3zM166.4 193.5h1.1z"/>
<path d="M166.1 189.2h1.8zM166 189.2h1.9z"/>
<path d="M166.2 193.5h1.6zM166.2 193.5h1.5z"/>
<path d="M166 189.2h2zM165.9 189.2h2.1z"/>
<path d="M165.4 189.6h2.6zM165.4 189.6h2.3z"/>
<path d="M166 193.4h2zM166 193.4l1.8 .1z"/>
<path d="M165.9 189.2l2.2 .1zM165.8 189.3h2.3z"/>
<path d="M165.8 189.3l2.5 .1zM165.7 189.4h2.6z"/>
<path d="M165.9 193.4h2.2zM165.9 193.4h2.1z"/>
<path d="M165.8 193.3h2.4zM165.8 193.3l2.3 .1z"/>
<path d="M165.7 189.4l2.7 .1zM165.6 189.5h2.8z"/>
<path d="M164.8 191h4.3zM164.8 191h4.3z"/>
<path d="M165.6 189.5l2.9 .1-.1-.1zM165.6 189.5l2.9 .1h-3.1z"/>
<path d="M165.7 193.2h2.7zM165.7 193.2l2.5 .1z"/>
<path d="M165.6 193.2h2.9zM165.6 193.2h2.8z"/>
<path d="M165.4 189.6h3.1zM165.4 189.6h2.6z"/>
<path d="M165.5 193.1h3zM165.5 193.1l3 .1z"/>
<path d="M168 189.6h.5zM167.7 189.6h.8z"/>
<path d="M167.7 189.6h.8zM167.2 189.6h1.3z"/>
<path d="M167.2 189.6h1.4zM167 189.6h1.6z"/>
<path d="M167 189.6h1.6zM167 189.6h1.6z"/>
<path d="M167 189.6l1.6 .1zM167 189.6l1.6 .1z"/>
<path d="M167.3 189.7l1.4 .1zM167.3 189.7l1.4 .1z"/>
<path d="M168.3 192.1l.8 .1zM168.3 192.1l.8 .1z"/>
<path d="M167.6 189.8h1.1zM167.6 189.8h1.1z"/>
<path d="M167.1 193h1.6zM167 193h1.7z"/>
<path d="M167 193h1.7zM165.4 193h3.3z"/>
<path d="M165.4 193l3.1 .1 .2-.1zM165.4 193l3.1 .1h-3z"/>
<path d="M167.1 193h1.6zM167.1 193h1.6z"/>
<path d="M167.7 189.8l1.1 .1zM167.7 189.8l1.1 .1z"/>
<path d="M167.4 192.9h1.3zM167.1 193h1.6z"/>
<path d="M167.7 192.8l1 .1 .1-.1zM167.4 192.9l.3-.1 1 .1z"/>
<path d="M167.9 189.9h.9zM167.9 189.9h.9z"/>
<path d="M167.9 189.9l1 .1zM167.9 189.9l1 .1z"/>
<path d="M167.8 192.8h1.1zM167.7 192.8h1.1z"/>
<path d="M168 190l.9 .1v-.1zM168 190l.9 .1z"/>
<path d="M167.8 192.7h1.1zM167.8 192.7l1.1 .1z"/>
<path d="M168.1 190.1l.9 .2-.1-.2zM168.1 190.1l.9 .2h-.8z"/>
<path d="M168.2 190.3l.8 .1v-.1zM168.2 190.3l.8 .1h-.8z"/>
<path d="M168 192.6l.9 .1 .1-.1zM167.8 192.7l.2-.1 .9 .1z"/>
<path d="M168.1 192.5l.9 .1v-.1zM168.1 192.5l.9 .1h-1z"/>
<path d="M168.2 190.4l.9 .1-.1-.1zM168.2 190.4l.9 .1h-.8z"/>
<path d="M168.3 190.5l.8 .2v-.2zM168.3 190.5l.8 .2h-.8z"/>
<path d="M168.2 192.3l.8 .2 .1-.2zM168.2 192.3l.8 .2h-.9z"/>
<path d="M168.3 190.7l.8 .2v-.2zM168.3 190.7l.8 .2h-.8z"/>
<path d="M164.8 191h4.3zM164.8 191h4.3z"/>
<path d="M164.8 191l4.3 .3v-.3zM164.8 191l4.3 .3h-4.4z"/>
<path d="M168.2 192.2l.9 .1v-.1zM168.2 192.2l.9 .1h-.9z"/>
<path d="M164.7 191.3l4.4 .1zM164.7 191.3l4.4 .1z"/>
<path d="M164.7 191.4l4.4 .1v-.1zM164.7 191.4l4.4 .1h-4.4z"/>
<path d="M170.5 192.1l.1 .1zM169.8 192.2l.7-.1 .1 .1z"/>
<path d="M169.8 192.2h.9zM169.8 192.2h.9z"/>
<path d="M169.8 192.2l.9 .2v-.2zM169.8 192.2l.9 .2h-.9z"/>
<path d="M169.8 192.4l1 .1-.1-.1zM169.8 192.4l1 .1h-.9z"/>
<path d="M169.9 190.2l.8 .1zM169.9 190.2l.8 .1z"/>
<path d="M169.9 190.3l.9 .2-.1-.2zM169.9 190.3l.9 .2h-.8z"/>
<path d="M170 190h.8zM170 190h.8z"/>
<path d="M170 190l.7 .2 .1-.2zM170 190l.7 .2h-.8z"/>
<path d="M170 190.5h.9zM170 190.5h.9z"/>
<path d="M169.9 192.5l.9 .1zM169.9 192.5l.9 .1z"/>
<path d="M169.9 192.6l1.1 .2-.2-.2zM169.9 192.6l1.1 .2h-1z"/>
<path d="M170 190.5l.9 .1zM170 190.5l.9 .1z"/>
<path d="M170 190.6h1.1zM170 190.6h1.1z"/>
<path d="M170 192.8h1.1zM170 192.8h1.1z"/>
<path d="M170.1 189.8l.7 .2 .2-.2zM170.1 189.8l.7 .2h-.8z"/>
<path d="M170.1 189.7h1zM170.1 189.7h1z"/>
<path d="M170.1 189.7h1zM170.1 189.7l.9 .1z"/>
<path d="M170 192.8l1.2 .1zM170 192.8l1.2 .1z"/>
<path d="M170 190.6l1.5 .1zM170 190.6l1.5 .1h-1.5z"/>
<path d="M170.1 192.9h1.4zM170.1 192.9h1.4z"/>
<path d="M170.1 189.7h1.3zM170.1 189.7h1z"/>
<path d="M170 190.7l1.7 .1zM170 190.7l1.7 .1z"/>
<path d="M170.1 192.9l1.7 .1zM170.1 192.9l1.7 .1z"/>
<path d="M171.6 189h.5zM171.4 189h.7z"/>
<path d="M170.1 189.6h1.6zM170.1 189.6h1.7z"/>
<path d="M170.1 189.6h1.6zM170.1 189.6l1.3 .1z"/>
<path d="M170.1 190.8h1.7zM170.1 190.8h1.7z"/>
<path d="M171.7 193.6h.3zM171.8 193.6h.2z"/>
<path d="M170.1 190.8l2.1 .1zM170.1 190.8l2.1 .1h-2z"/>
<path d="M171.8 193h1.7zM172.2 193h1.3z"/>
<path d="M170.1 193h3.3zM170.1 193h3.3z"/>
<path d="M171.4 189l.8 .1zM171.2 189.1h1z"/>
<path d="M171.2 189.1h1.2zM171.1 189.1h1.3z"/>
<path d="M171.5 193.6h.7zM171.5 193.6h.6z"/>
<path d="M170.2 190.9l2.4 .1zM170.2 190.9l2.4 .1z"/>
<path d="M171.1 189.1h1.4zM170.9 189.1h1.6z"/>
<path d="M171.2 193.5h1.2zM171.2 193.5l1 .1z"/>
<path d="M171.1 193.5h1.4zM171.1 193.5h1.3z"/>
<path d="M170.9 189.1l1.8 .1zM170.8 189.2h1.9z"/>
<path d="M170.2 189.6h2.4zM170.2 189.6h1.6z"/>
<path d="M170.2 191h2.4zM170.2 191h2.4z"/>
<path d="M170.3 191l2.5 .1zM170.3 191l2.5 .1z"/>
<path d="M170.8 189.2h2zM170.7 189.2h2.1z"/>
<path d="M170.9 193.4h1.8zM170.9 193.4l1.6 .1z"/>
<path d="M172.8 190.3h.2zM172.8 190.3h.2z"/>
<path d="M170.8 193.4h2zM170.8 193.4h1.9z"/>
<path d="M170.7 189.2l2.2 .1zM170.5 189.3h2.4z"/>
<path d="M170.3 191.1h2.6zM170.3 191.1h2.6z"/>
<path d="M170.3 191.1h2.7zM170.3 191.1h2.7z"/>
<path d="M170.5 189.3h2.5zM170.5 189.3h2.5z"/>
<path d="M170.4 191.1l2.8 .1zM170.4 191.1l2.8 .1z"/>
<path d="M170.6 193.3l2.2 .1 .2-.1zM170.6 193.3l2.2 .1z"/>
<path d="M170.5 189.3l2.6 .1zM170.4 189.4h2.7z"/>
<path d="M170.6 193.3h2.4zM170.6 193.3h2.4z"/>
<path d="M170.4 189.4l2.8 .1-.1-.1zM170.3 189.5l.1-.1 2.8 .1z"/>
<path d="M170.5 191.2l2.8 .1zM170.5 191.2l2.8 .1z"/>
<path d="M170.4 193.2h2.8zM170.4 193.2l2.6 .1z"/>
<path d="M170.3 189.5h2.9zM170.3 189.5h2.9z"/>
<path d="M170.3 189.5h2.9zM170.3 189.5l2.3 .1z"/>
<path d="M170.4 193.2h2.8zM170.4 193.2h2.8z"/>
<path d="M172.6 189.6h.7zM171.8 189.6h1.5z"/>
<path d="M170.7 191.3l2.7 .1zM170.7 191.3l2.7 .1z"/>
<path d="M171.8 189.6h1.5zM171.8 189.6h1.5z"/>
<path d="M171.9 189.6l1.5 .1zM171.9 189.6l1.5 .1z"/>
<path d="M172.2 189.7h1.2zM172.2 189.7h1.2z"/>
<path d="M170.8 191.4l2.7 .1-.1-.1zM170.8 191.4l2.7 .1zM171.2 191.5h2.3z"/>
<path d="M170.2 193l3 .2 .2-.2zM170.2 193l3 .2h-2.8z"/>
<path d="M172.3 189.7l1.1 .1zM172.3 189.7l1.1 .1z"/>
<path d="M172.5 189.8h.9zM172.5 189.8h.9z"/>
<path d="M172.5 189.8l1 .2-.1-.2zM172.5 189.8l1 .2h-.8z"/>
<path d="M170.2 193h3.2zM170.2 193h3.2z"/>
<path d="M172.2 192.9h1.3zM171.8 193h1.7z"/>
<path d="M171.2 191.5h2.4zM171.2 191.5h2.4z"/>
<path d="M172.7 190h.8zM172.7 190h.8z"/>
<path d="M172.7 190l.9 .3-.1-.3zM172.7 190l.9 .3h-.8z"/>
<path d="M171.4 191.5l2.2 .1zM171.4 191.5l2.2 .1z"/>
<path d="M172.5 192.9h1.1zM172.2 192.9h1.3z"/>
<path d="M171.6 191.6l2 .1zM171.6 191.6l2 .1z"/>
<path d="M171.9 191.7h1.8zM171.9 191.7h1.8z"/>
<path d="M172.7 192.8h.9zM172.7 192.8h.9z"/>
<path d="M172.6 192.8h1zM172.5 192.9h1.1z"/>
<path d="M172.3 191.7l1.4 .1zM172.3 191.7l1.4 .1z"/>
<path d="M172.4 191.8h1.3zM172.4 191.8h1.3z"/>
<path d="M172.5 191.8h1.2zM172.5 191.8h1.2z"/>
<path d="M172.5 191.8l1.2 .1v-.1zM172.5 191.8l1.2 .1h-.9z"/>
<path d="M172.9 192.5l.7 .3 .1-.3zM172.9 192.5l.7 .3h-.9z"/>
<path d="M172.8 191.9l.9 .1zM172.8 191.9l.9 .1z"/>
<path d="M172.9 192.5h.8zM172.9 192.5h.8z"/>
<path d="M172.8 192l.9 .1zM172.8 192l.9 .1z"/>
<path d="M172.9 192.1l.9 .1-.1-.1zM172.9 192.1l.9 .1h-.9z"/>
<path d="M172.9 192.3l.8 .2v-.2zM172.9 192.3l.8 .2h-.8z"/>
<path d="M172.9 192.2h.9zM172.9 192.2l.8 .1z"/>
<path d="M174.7 190.9h.8zM174.7 190.9h.8z"/>
<path d="M174.7 187.5l.8 3.4v-3.4zM174.7 187.5l.8 3.4h-.8z"/>
<path d="M175.5 190.9h1.3zM175.5 190.9h1.3z"/>
<path d="M174.7 190.9l1.4 .3-.6-.3zM174.7 190.9l1.4 .3h-1.4z"/>
<path d="M174.7 191.7l.8 1.8v-1.8zM174.7 191.7l.8 1.8h-.8z"/>
<path d="M174.7 191.3l.8 .4 .6-.4zM174.7 191.3l.8 .4h-.8z"/>
<path d="M174.7 191.2h1.4zM174.7 191.2l1.4 .1z"/>
<path d="M175.7 190.7l1.1 .2-.1-.2zM175.7 190.7l1.1 .2h-1.3z"/>
<path d="M175.5 190.9l1.5 .3-.2-.3zM175.5 190.9l1.5 .3h-.9z"/>
<path d="M176.1 191.2l1 .1zM176.1 191.2l1 .1z"/>
<path d="M176.1 191.3l2.6 2.2-1.6-2.2zM176.1 191.3l2.6 2.2h-1z"/>
<path d="M177.4 189.1l-.7 1.6 1.8-1.6zM175.7 190.7l1.7-1.6-.7 1.6z"/>
<path d="M179.7 191.9l.2 .4v-.4zM179.7 191.9l.2 .4h-.2z"/>
<path d="M179.7 192.5l.2 .6v-.6zM179.7 192.5l.2 .6h-.2z"/>
<path d="M180.3 192.5h.2zM180.3 192.5h.2z"/>
<path d="M179.7 191.9h.6zM179.7 191.9h.6z"/>
<path d="M179.7 192.5h.7zM179.7 192.5h.4z"/>
<path d="M179.7 191.8h.7zM179.7 191.8h.7z"/>
<path d="M179.7 191.8h.8zM179.7 191.8h.8z"/>
<path d="M180.1 192.5h.3zM180.1 192.5h.3z"/>
<path d="M180.2 192.5h.3zM180.2 192.5h.3zM180.3 192.5h.2zM180.3 192.5h.2zM180.3 192.5h.2zM180.3 192.5h.2z"/>
<path d="M179.7 192.5h.8zM179.7 192.5h.7z"/>
<path d="M180.3 192.5l.3 .1zM180.3 192.5l.3 .1z"/>
<path d="M179.7 191.8h.9zM179.7 191.8h.9z"/>
<path d="M179.7 191.8l1 .1zM179.7 191.8l1 .1z"/>
<path d="M180.4 192.6l.2 .1zM180.4 192.6l.2 .1z"/>
<path d="M179.7 192.4h.9zM179.7 192.4l.8 .1z"/>
<path d="M180.4 192.7h.2zM180.4 192.7h.2zM180.4 192.7h.2zM180.4 192.7h.2z"/>
<path d="M180.4 192.7l.3 .1zM180.4 192.7l.3 .1z"/>
<path d="M179.7 191.9h1zM179.7 191.9h.6z"/>
<path d="M179.7 192.3h1zM179.7 192.3h1z"/>
<path d="M179.7 192.3h1zM179.7 192.3l.9 .1z"/>
<path d="M180.3 191.9h.4zM180.3 191.9h.4z"/>
<path d="M180.3 191.9h.4zM180.3 191.9h.4z"/>
<path d="M180.4 191.9l.3 .1zM180.4 191.9l.3 .1z"/>
<path d="M180.5 192.3h.2zM180.4 192.3h.3zM180.4 192.3h.3z"/>
<path d="M180.4 192.3h.3zM180.3 192.3h.4z"/>
<path d="M180.5 192.8l.4 .3-.2-.3zM180.5 192.8l.4 .3h-.2z"/>
<path d="M180.5 192h.2zM180.5 192h.2z"/>
<path d="M180.6 192h.1zM180.6 192h.1z"/>
<path d="M180.6 192l.2 .1zM180.6 192l.2 .1z"/>
<path d="M180.6 192.2h.1zM180.6 192.2h.1z"/>
<path d="M180.6 192.2l.1 .1zM180.6 192.2l.1 .1z"/>
<path d="M180.5 192.3h.2zM180.5 192.3h.2z"/>
<path d="M180.6 192.1h.2zM180.6 192.1h.2z"/>
<path d="M180.6 192.1h.2zM180.6 192.1l.1 .1z"/>
</g>
<g fill="#fff" stroke="#fff" stroke-width=".2">
<path d="M73.5 102.2l3 3.8h-3zM73.5 102.2l3 3.8v-3.8z"/>
<path d="M75.9 101.4l6.6 5.4h-6.6zM75.9 101.4l6.6 5.4v-5.4z"/>
<path d="M83.9 101.4l15.2 5.3h-15.2zM83.9 101.4l15.2 5.3v-5.3z"/>
<path d="M100.3 102l2 4.1h-2zM100.3 102l2 4.1v-4.1z"/>
<path d="M101.6 102.2l47.6 3.8h-47.6zM101.6 102.2l47.6 3.8v-3.8z"/>
<path d="M134.4 76.3l12.6 4.4h-12.6zM134.4 76.3l12.6 4.4v-4.4z"/>
<path d="M87.4 84.4v8.5h-3.8zM83.6 84.4v8.5l3.8-8.5z"/>
<path d="M104.2 62.2l4 3.8h-4zM104.2 62.2l4 3.8v-3.8z"/>
<path d="M108.6 62.2l10.7 3.8h-10.7zM108.6 62.2l10.7 3.8v-3.8z"/>
<path d="M119.7 62.2l10.7 3.8h-10.7zM119.7 62.2l10.7 3.8v-3.8z"/>
</g>
<g font-size="6.7">
<text x="78.1" y="106.5">-</text>
<text x="242.5" y="191">1000</text>
<text x="259.1" y="200.8">0</text>
</g>
<text font-size="6.6" x="83.5" y="106.4">1000</text>
<g font-size="4.5">
<text x="73.6" y="105.7">3</text>
<text x="101.6" y="105.7">L3-1/2X2-1/2X1/4 - A36</text>
</g>
<g font-size="4.4">
<text x="104" y="65.6">1&quot;</text>
<text x="108.4" y="65.6">1</text>
<text x="117.6" y="65.6">&quot;</text>
<text x="119.5" y="65.6">1</text>
<text x="128.7" y="65.6">&quot;</text>
<text x="142.7" y="80.1">&quot;ø</text>
<text x="87.1" y="86" transform="rotate(-90 87.1 86)">&quot;</text>
<text x="87.1" y="93.1" transform="rotate(-90 87.1 93.1)">1</text>
<text x="139.9" y="142.7">REV.</text>
<text x="162.8" y="142.7">Date</text>
<text x="188.1" y="142.7">BY</text>
<text x="223.4" y="142.7">Description</text>
</g>
<g font-size="3.9">
<text x="228.8" y="175.1">Client :</text>
<text x="228.7" y="185.2">Drawing No. :</text>
</g>
<g font-size="3.3">
<text x="139.8" y="163.8">Project :</text>
<text x="139.8" y="168.6">Project No. :</text>
<text x="139.8" y="175.2">Detailer :</text>
<text x="183.8" y="175">Checker:</text>
<text x="139.9" y="180.4">Status :</text>
<text x="183.7" y="185.4">Holes :</text>
<text x="183.8" y="180.2">Comment:</text>
<text x="199.9" y="185.4">13/16&quot;Ø u/n</text>
<text x="183.9" y="190.9">Weld :</text>
<text x="199.9" y="190.9">E70XXELECT</text>
<text x="183.8" y="196.6">Coating :</text>
<text x="199.9" y="196.8">None</text>
<text x="233.3" y="197.8">Phase :</text>
<text x="183.7" y="201.6">Date :</text>
<text x="199.9" y="201.6">2025-03-01</text>
</g>
<g font-size="2.7">
<text x="135.6" y="78.5">11</text>
<text x="138.9" y="80.4">16</text>
</g>
<g font-size="2.6">
<text x="10.2" y="191.3">Mark</text>
<text x="20" y="191.3">Quantity</text>
<text x="32.5" y="191.3">Description</text>
<text x="67.1" y="191.3">Length</text>
<text x="87.4" y="191.3">Grade</text>
<text x="104.9" y="191.3">Part weight</text>
<text x="122.1" y="191.3">Total weight</text>
<text x="10.1" y="197.4">1000</text>
<text x="24" y="194.5">1</text>
<text x="24.2" y="197.4">3</text>
<text x="31.6" y="194.5">L3-1/2X2-1/2X1/4</text>
<text x="31.6" y="197.4">L3-1/2X2-1/2X1/4</text>
<text x="68.8" y="194.5">0'-5 7/8&quot;</text>
<text x="68.8" y="197.4">0'-5 7/8&quot;</text>
<text x="88.8" y="194.5">A36</text>
<text x="88.8" y="197.4">A36</text>
<text x="109" y="194.5">2.41</text>
<text x="109" y="197.4">2.41</text>
<text x="126.6" y="197.4">7.23</text>
<text x="126.6" y="194.5">2.41</text>
<text x="24.2" y="201.6">4</text>
<text x="126.6" y="201.6">9.65</text>
</g>
<g font-size="2.2">
<text x="111" y="64.1">15</text>
<text x="114.3" y="65.6">16</text>
<text x="122.1" y="64.1">15</text>
<text x="125.4" y="65.6">16</text>
<text x="87.1" y="88.1" transform="rotate(-90 87.1 88.1)">4</text>
<text x="85.5" y="90.4" transform="rotate(-90 85.5 90.4)">3</text>
</g>
</svg>
